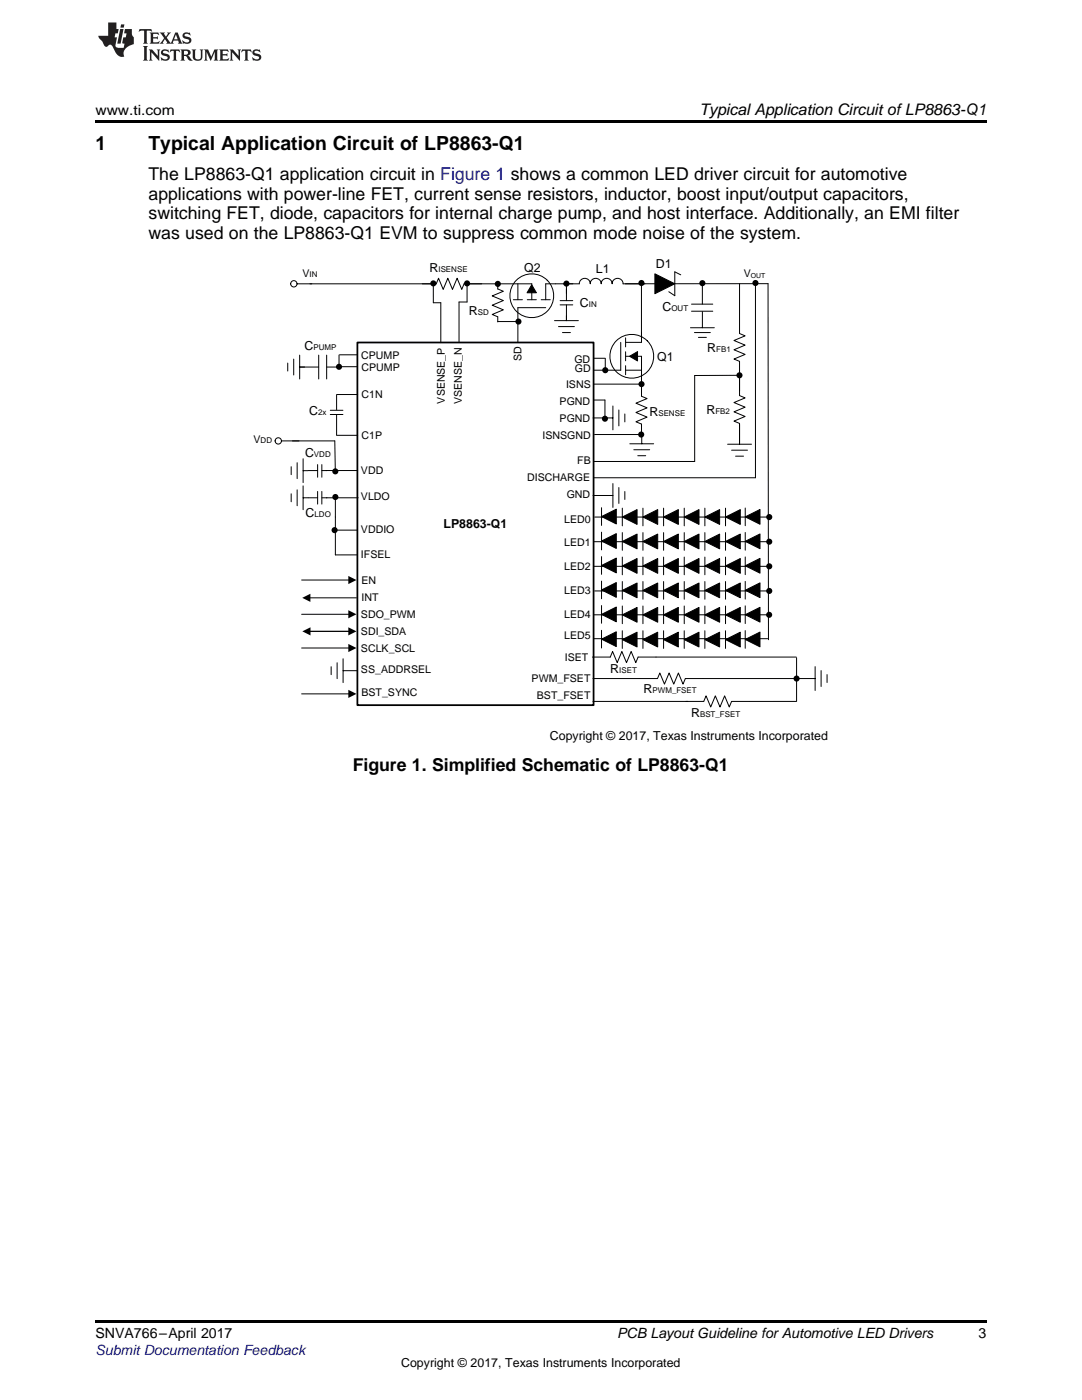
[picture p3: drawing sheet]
<svg xmlns="http://www.w3.org/2000/svg" width="216mm" height="279mm" viewBox="0 0 216 279" stroke-linecap="round" stroke-linejoin="round" font-family="sans-serif">
<path d="M19 24h177.8v.6h-177.8zM19 263.5h177.8v.6h-177.8z" fill="#000"/>
<g fill="none" stroke="#000" stroke-width=".2">
<path d="M59.3 56.6h27.7l.5-1.1 .9 2.3 1-2.3 .9 2.3 .9-2.3 .9 2.3 .5-1.2h13.5v3.2M86.5 56.6v3.8h1.5v8M93.2 56.6v3.7h-1.6v7.9M99.3 56.6v1.1l1.1 .4-2.2 1 2.2 .9-2.2 .9 2.2 .9-2.2 1 1.1 .4v1.1M99.3 56.7v.5M102.4 59.8h1.8M103.3 56.6v3.2M105.2 59.8h1.8M106.1 56.8l.9 1.6h-1.8zM108 59.8h1.8M108.9 59.8v-3.2h6.7a1.09 1.09 0 0 1 1.1-1.1 1.09 1.09 0 0 1 1.1 1.1 1.09 1.09 0 0 1 1.1-1.1 1.09 1.09 0 0 1 1.1 1.1 1.09 1.09 0 0 1 1.1-1.1 1.09 1.09 0 0 1 1 1.1 1.09 1.09 0 0 1 1.1-1.1 1.09 1.09 0 0 1 1.1 1.1h29v71.1M111.8 60h2.5"/>
<path d="M113 56.6v3.4M128 56.5v11.8h-3.2M130.7 54.6l3.9 2-3.9 2zM135.8 54.8l-1.2-.5v4.7l-1.1-.8M140.1 56.5v4.2M147.6 56.6v10l1.1 .4-2.2 1 2.2 .9-2.2 .9 2.2 .9-2.2 1 1.1 .4v6.8l1.1 .5-2.2 .9 2.2 1-2.2 .9 2.2 .9-2.2 .9 1.1 .5v4.2M150.7 56.5v38.8h-32.3M57.4 72.5v1.5M58.6 71.7v3.1M59.8 73.3h3.8M59.8 70.9v4.7M63.6 70.9v4.7"/>
<path d="M65.2 70.9v4.7M65.2 73.3h2.2M67.2 78.9v2.9M67.2 78.7h4.2M67.6 70.9v2.3M67.8 70.8h3.5M67.8 73.2h3.6M99.3 64.2h4.2M108.9 61.4h-5.6v7M110.6 64h4.8M111.4 65.2h3.2M111.8 60.8h2.5"/>
<path d="M112.2 66.4h1.6M113 60.8v3.2M118.4 76.7h9.6M118.4 79.8h2.3v3.8M118.5 71.5h2.2M120.8 71.5v2.4M123.9 68.3v5.6h-5.5M124.8 71.1h3.2v4.8M124.8 73.9h3.2M124.8 67.4v1.8M124.8 70.2v1.8M124.8 73v1.8"/>
<path d="M125.6 71.1l1.6-.9v1.8zM128 75.1v3.1M128 76.9v2.2l1.1 .4-2.2 1 2.2 .9-2.2 .9 2.2 .9-2.2 1 1.1 .4v2.4M137.8 65.4h4.7M138 62.1h4.2M138 60.7h4.2M138.6 66.4h3.1M139.4 67.3h1.5M140.2 62.2v3.2M147.6 74.9h-9v17.2h-20.2M56.2 88h10.6l.1 6.1M58.1 98.6v1.5"/>
<path d="M58.1 93.1v1.6M59.3 97.8v3.1M59.3 92.3v3.2M60.5 99.3h1M60.5 97v4.7M60.5 93.9h1M60.5 91.6v4.7M61.5 99.3h1.9M61.5 93.9h1.9M63.4 92.7v2.5M63.4 98.1v2.5M64.2 92.7v2.5"/>
<path d="M64.2 98.1v2.5M64.2 99.3h7.3M64.2 93.9h1M65 93.9h6.4M65.9 82.7h2.5M65.9 81.9h2.5M66.9 99.2v11.5h4.4M67.2 86.9h4.2M67.2 82.8v4M118.3 98.9h4M118.3 83.4h4M118.6 86.7h9.3"/>
<path d="M122.3 81v4.8M122.3 96.5v4.8M123.5 81.8v3.2M123.5 97.3v3.2M124.7 82.6v1.6M124.7 98.1v1.6M125.7 88.6h4.7M126.5 89.8h3.1M127.3 90.9h1.5M128.1 87v1.6M128.1 86.4l-.1 .1M145.2 88.7h4.7"/>
<path d="M146 89.8h3.2M146.8 91h1.6M60.2 115.8h9.5M61.7 119.3h9.4M66.8 105.8h4.5M118.4 108.1h35.1M118.4 113h35.1M118.7 117.9h34.8M118.7 103.2h34.8M120 117.7l3-1.4v2.9zM120 112.9l3-1.5v2.9zM120 108l3-1.5v2.9z"/>
<path d="M120 103.1l3-1.5v3zM120 101.3v3.6M120 106.2v3.5M120 111.1v3.5M120 116v3.5M124.2 117.8l2.9-1.4v2.9zM124.2 112.9l2.9-1.4v2.9zM124.2 108.1l2.9-1.5v2.9zM124.2 103.2l2.9-1.5v3zM124.2 101.4v3.5M124.2 106.3v3.5M124.2 111.2v3.5"/>
<path d="M124.2 116.1v3.5M128.3 117.8l2.9-1.4v2.9zM128.3 112.9l2.9-1.4v2.9zM128.3 108.1l2.9-1.5v2.9zM128.3 103.2l2.9-1.5v3zM128.3 101.4v3.5M128.3 106.3v3.5M128.3 111.2v3.5M128.3 116.1v3.5M132.4 117.8l3-1.4v2.9zM132.4 112.9l3-1.4v2.9zM132.4 108.1l3-1.5v2.9z"/>
<path d="M132.4 103.2l3-1.5v3zM132.4 101.4v3.5M132.4 106.3v3.5M132.4 111.2v3.5M132.4 116.1v3.5M136.5 117.8l3-1.4v2.9zM136.5 112.9l3-1.4v2.9zM136.5 108.1l3-1.5v2.9zM136.5 103.2l3-1.5v3zM136.5 101.4v3.5M136.5 106.3v3.5M136.5 111.2v3.5"/>
<path d="M136.5 116.1v3.5M140.6 117.8l3-1.4v2.9zM140.6 112.9l3-1.4v2.9zM140.6 108.1l3-1.5v2.9zM140.6 103.2l3-1.5v3zM140.6 101.4v3.5M140.6 106.3v3.5M140.6 111.2v3.5M140.6 116.1v3.5M144.8 117.8l2.9-1.4v2.9zM144.8 112.9l2.9-1.4v2.9zM144.8 108.1l2.9-1.5v2.9z"/>
<path d="M144.8 103.2l2.9-1.5v3zM144.8 101.4v3.5M144.8 106.3v3.5M144.8 111.2v3.5M144.8 116.1v3.5M148.7 117.8l2.9-1.5v3zM148.7 112.9l2.9-1.5v3zM148.7 108l2.9-1.4v2.9zM148.7 103.2l2.9-1.5v2.9zM148.7 101.4v3.5M148.7 106.3v3.5M148.7 111.1v3.6"/>
<path d="M148.7 116v3.6M60.2 122.6h9.5M60.2 129.3h9.5M60.2 138.5h9.5M60.8 126h9.9M66.1 133.1v1.5M67.3 132.3v3.1M68.5 131.5v4.7M68.5 133.9h2.8M118.2 131.1h3.6l.4-1.1 1 2.2 .9-2.2 .9 2.2 .9-2.2 1 2.2 .4-1.1h31.6M118.3 135.4h12.9l.5-1.1 .9 2.2 .9-2.2 .9 2.2 1-2.2 .9 2.2 .5-1.1h25.8M118.4 122.7h35.1"/>
<path d="M118.4 127.5h34.8M120 127.6l3-1.5v2.9zM120 125.8v3.5M120 122.6l3-1.5v3zM120 120.9v3.5M124.2 127.6l2.9-1.4v2.9zM124.2 125.9v3.5M124.2 122.7l2.9-1.5v3zM124.2 120.9v3.6M128.3 127.6l2.9-1.4v2.9zM128.3 122.7l2.9-1.5v3zM128.3 120.9v3.6"/>
<path d="M128.3 125.9v3.5M132.4 127.6l3-1.4v2.9zM132.4 125.9v3.5M132.4 122.7l3-1.5v3zM132.4 120.9v3.6M136.5 127.6l3-1.4v2.9zM136.5 125.9v3.5M136.5 122.7l3-1.5v3zM136.5 120.9v3.6M140.6 127.6l3-1.4v2.9zM140.6 125.9v3.5M140.6 122.7l3-1.5v3z"/>
<path d="M140.6 120.9v3.6M144.8 127.6l2.9-1.4v2.9zM144.8 125.9v3.5M144.8 122.7l2.9-1.5v3zM144.8 120.9v3.6M148.7 127.6l2.9-1.5v3zM148.7 125.8v3.6M148.7 122.7l2.9-1.5v3zM148.7 120.9v3.5M158.9 140h-12.9l-.5 1.1-.9-2.2-.9 2.2-1-2.2-.9 2.2-.9-2.2-.5 1.1h-22.1M158.9 131.3v3.9M158.9 135.4v4.6"/>
<path d="M162.6 133v4.8M163.8 133.8v3.2M165 134.6v1.6"/>
<circle cx="58.6" cy="56.6" r=".63"/>
<circle cx="106.1" cy="59" r="4.4"/>
<circle cx="126.1" cy="71.1" r="4.4"/>
<circle cx="55.5" cy="88" r=".63"/>
</g>
<path d="M71.3 68.4h47.1v72.3h-47.1z" fill="none" stroke="#000" stroke-width=".35"/>
<g fill="#000">
<path d="M106.1 56.8l.9 1.6h-1.8zM130.7 54.6l3.9 2-3.9 2zM125.6 71.1l1.6-.9v1.8zM69.5 114.9l1.6 .9-1.6 .8zM120 117.7l3-1.4v2.9zM120 112.9l3-1.5v2.9zM120 108l3-1.5v2.9zM120 103.1l3-1.5v3zM124.2 117.8l2.9-1.4v2.9zM124.2 112.9l2.9-1.4v2.9zM124.2 108.1l2.9-1.5v2.9zM124.2 103.2l2.9-1.5v3z"/>
<path d="M128.3 117.8l2.9-1.4v2.9zM128.3 112.9l2.9-1.4v2.9zM128.3 108.1l2.9-1.5v2.9zM128.3 103.2l2.9-1.5v3zM132.4 117.8l3-1.4v2.9zM132.4 112.9l3-1.4v2.9zM132.4 108.1l3-1.5v2.9zM132.4 103.2l3-1.5v3zM136.5 117.8l3-1.4v2.9zM136.5 112.9l3-1.4v2.9zM136.5 108.1l3-1.5v2.9zM136.5 103.2l3-1.5v3z"/>
<path d="M140.6 117.8l3-1.4v2.9zM140.6 112.9l3-1.4v2.9zM140.6 108.1l3-1.5v2.9zM140.6 103.2l3-1.5v3zM144.8 117.8l2.9-1.4v2.9zM144.8 112.9l2.9-1.4v2.9zM144.8 108.1l2.9-1.5v2.9zM144.8 103.2l2.9-1.5v3zM148.7 117.8l2.9-1.5v3zM148.7 112.9l2.9-1.5v3zM148.7 108l2.9-1.4v2.9zM148.7 103.2l2.9-1.5v2.9z"/>
<path d="M60.3 119.3l1.6-.8v1.6zM60.3 126l1.7-.8v1.6zM69.5 121.8l1.6 .8-1.6 .8zM69.5 125.2l1.6 .8-1.6 .8zM69.5 128.5l1.6 .8-1.6 .8zM69.5 137.7l1.6 .8-1.6 .8zM120 127.6l3-1.5v2.9zM120 122.6l3-1.5v3zM124.2 127.6l2.9-1.4v2.9zM124.2 122.7l2.9-1.5v3zM128.3 127.6l2.9-1.4v2.9zM128.3 122.7l2.9-1.5v3z"/>
<path d="M132.4 127.6l3-1.4v2.9zM132.4 122.7l3-1.5v3zM136.5 127.6l3-1.4v2.9zM136.5 122.7l3-1.5v3zM140.6 127.6l3-1.4v2.9zM140.6 122.7l3-1.5v3zM144.8 127.6l2.9-1.4v2.9zM144.8 122.7l2.9-1.5v3zM148.7 127.6l2.9-1.5v3zM148.7 122.7l2.9-1.5v3z"/>
<circle cx="86.5" cy="56.6" r=".61"/>
<circle cx="93.2" cy="56.6" r=".61"/>
<circle cx="99.3" cy="56.7" r=".61"/>
<circle cx="113" cy="56.6" r=".61"/>
<circle cx="128" cy="56.5" r=".61"/>
<circle cx="140.1" cy="56.5" r=".61"/>
<circle cx="150.7" cy="56.5" r=".61"/>
<circle cx="67.6" cy="73.2" r=".61"/>
<circle cx="103.5" cy="64.2" r=".61"/>
<circle cx="120.8" cy="73.9" r=".61"/>
<circle cx="128" cy="76.7" r=".61"/>
<circle cx="147.6" cy="74.9" r=".61"/>
<circle cx="66.9" cy="94.1" r=".61"/>
<circle cx="66.9" cy="99.2" r=".61"/>
<circle cx="120.7" cy="83.6" r=".61"/>
<circle cx="127.9" cy="86.7" r=".61"/>
<circle cx="66.8" cy="105.8" r=".61"/>
<circle cx="153.5" cy="117.9" r=".61"/>
<circle cx="153.5" cy="108.1" r=".61"/>
<circle cx="153.5" cy="113" r=".61"/>
<circle cx="153.5" cy="103.2" r=".61"/>
<circle cx="153.5" cy="122.7" r=".61"/>
<circle cx="158.9" cy="135.4" r=".61"/>
</g>
<g fill="#231f20">
<path d="M27.8 5.8l-.1 .6 .5-.3h.5l.1 .2v2.1l-.3 .3h1l-.2-.3v-2.1v-.2h.6l.4 .3-.1-.6zM29.9 6.5l.2 .4v1.5l-.2 .3h1.8l.1-.5a1.04 1.04 0 0 1-1.2 .1v-.6h.5l.4 .2v-.7l-.4 .2h-.5v-.6h.8l.3 .2-.1-.5zM31.9 6.5l.9 1.1-1 1.1h.9l-.2-.2 .4-.7 .5 .7-.2 .2h1.5l-.2-.2 .1-.4h.9l.2 .4-.2 .2h.9l-.2-.3-.7-1.9h-.5l-.9 2.1-.8-1.1 .8-1h-.8l.2 .3-.4 .5-.4-.6 .2-.2zM35.1 6.9l.4 .9h-.8zM36.6 6.6a.63 .63 0 0 0-.2 .7 .63 .63 0 0 0 .6 .4l.6 .2 .2 .2a.75 .75 0 0 1-.8 .4 .75 .75 0 0 1-.6-.5l.1 .7 .2-.1a1.11 1.11 0 0 0 1.5-.5 1.13 1.13 0 0 0-1.3-.9v-.3a1.04 1.04 0 0 1 1.1 .2l-.1-.6-.2 .1-.5-.1zM28.5 9.2l.3 .3v2.2l-.3 .4h1l-.2-.4v-2.2l.2-.3zM29.7 9.9l.2 .3v1.5l-.2 .4h.7l-.2-.4v-1.3l1.6 1.7v-1.9l.2-.3h-.7l.2 .3v.9l-1.1-1.2zM32.3 10a.62 .62 0 0 0-.2 .7 .62 .62 0 0 0 .6 .4l.6 .2 .2 .2a.76 .76 0 0 1-.8 .4 .76 .76 0 0 1-.6-.5l.1 .7 .2-.1a1.11 1.11 0 0 0 1.5-.6 1.13 1.13 0 0 0-1.3-.8v-.3a1.04 1.04 0 0 1 1.1 .1l-.1-.5-.2 .1-.5-.2zM34 9.9l-.1 .6a.61 .61 0 0 1 .7-.3l.1 1.5-.3 .4h1l-.3-.4 .1-1.5a.63 .63 0 0 1 .7 .3l-.1-.6zM36 9.9l.2 .3v1.5l-.2 .4h.9l-.2-.2v-.7l.6 .2a.76 .76 0 0 0 1.1 .6l-1-.9a.58 .58 0 0 0 .6-.6 .58 .58 0 0 0-.5-.6zM36.7 10.2l.1-.1a.45 .45 0 0 1 .6 .1 .45 .45 0 0 1 .1 .5l-.8 .2zM38.2 9.9l.2 .2a2.17 2.17 0 0 0 .4 1.9 .99 .99 0 0 0 1.6-.7v-1.1l.2-.3h-.7l.1 .2a1.92 1.92 0 0 1-.1 1.7 .6 .6 0 0 1-1-.5v-1.1l.2-.3zM40.7 9.9l.2 .3v1.5l-.2 .4h.7l-.2-.4v-1.4l.8 1.8 .9-1.8v1.4l-.2 .4h.9l-.3-.4v-1.5l.3-.3h-.8l-.6 1.4-.7-1.4zM43.7 9.9l.3 .3v1.5l-.3 .4h1.9l.1-.6a1.04 1.04 0 0 1-1.3 .2v-.6h.6l.4 .1v-.6l-.4 .2h-.6l.1-.6h.7l.4 .2-.1-.5zM45.8 9.9l.2 .3v1.5l-.2 .4h.8l-.3-.4v-1.3l1.6 1.7v-1.9l.2-.3h-.7l.2 .3v.9l-1.1-1.2zM48.3 9.9l-.1 .6a.61 .61 0 0 1 .7-.3v1.5l-.2 .4h.9l-.2-.4v-1.5a.63 .63 0 0 1 .8 .3l-.1-.6zM50.6 10a.62 .62 0 0 0-.2 .7 .62 .62 0 0 0 .6 .4l.6 .2 .1 .2a.76 .76 0 0 1-.7 .4 .76 .76 0 0 1-.6-.5l.1 .7 .1-.1a1.11 1.11 0 0 0 1.5-.6 1.13 1.13 0 0 0-1.2-.8l-.1-.3a1.04 1.04 0 0 1 1.2 .1l-.2-.5-.1 .1-.5-.2z"/>
<path d="M21.6 4.5v2.6h-2l.1 .4 .8 .9a.91 .91 0 0 0 .9 .9 .56 .56 0 0 1 .5-.4 .56 .56 0 0 1 .5 .3l.4 .8a1.53 1.53 0 0 0 2 1.3 1.54 1.54 0 0 1 1-2.1l.9-.4-.1-1.4a1.52 1.52 0 0 1-.3-1.6h-1.4l-.1 .9h.5l-.2 .8h-.5l-.2 .9v.2l.4 .1-.1 .9a1.93 1.93 0 0 1-1.6-.3l.2-1.8h-.4l.1-.8h.5l.2-.9h-.5v-1.3zM24 5.8l-.6 2.9h.7l.5-2.9zM24.2 4.9l-.2 .6h.7l.1-.6z"/>
</g>
<g font-size="3.9">
<text x="19" y="30">1</text>
<text x="29.6" y="30">Typical Application Circuit of LP8863-Q1</text>
</g>
<g font-size="3.5">
<text x="29.6" y="36">The LP8863-Q1 application circuit in Figure 1 shows a common LED driver circuit for automotive</text>
<text x="29.6" y="39.9">applications with power-line FET, current sense resistors, inductor, boost input/output capacitors,</text>
<text x="29.6" y="43.7">switching FET, diode, capacitors for internal charge pump, and host interface. Additionally, an EMI filter</text>
<text x="29.6" y="47.6">was used on the LP8863-Q1 EVM to suppress common mode noise of the system.</text>
<text x="70.4" y="153.8">Figure 1. Simplified Schematic of LP8863-Q1</text>
</g>
<text font-size="3.2" x="139.6" y="23">Typical Application Circuit ofLP8863-Q1</text>
<g font-size="2.8">
<text x="19" y="23">www.ti.com</text>
<text x="19" y="267.1">SNVA766–April 2017</text>
<text x="123.2" y="267.1">PCB Layout Guideline for Automotive LED Drivers</text>
<text x="195.3" y="267">3</text>
</g>
<text font-size="2.8" fill="#00f" x="19" y="270.4">Submit Documentation Feedback</text>
<g font-size="2.5">
<text x="130.8" y="53.6">D1</text>
<text x="85.7" y="54.2">R</text>
<text x="104.6" y="54.2">Q2</text>
<text x="118.9" y="54.5">L1</text>
<text x="93.6" y="62.9">R</text>
<text x="115.7" y="61.4">C</text>
<text x="132.2" y="62.1">C</text>
<text x="60.8" y="69.9">C</text>
<text x="141.1" y="70.2">R</text>
<text x="131.1" y="72.1">Q1</text>
<text x="61.7" y="82.8">C</text>
<text x="129.6" y="83">R</text>
<text x="141" y="82.6">R</text>
<text x="60.9" y="91.3">C</text>
<text x="61" y="103.2">C</text>
<text x="88.5" y="105.3">LP8863-Q1</text>
<text x="121.8" y="134.4">R</text>
<text x="128.4" y="138.3">R</text>
<text x="137.9" y="143.1">R</text>
<text x="109.7" y="147.6">Copyright © 2017, Texas Instruments Incorporated</text>
<text x="80" y="272.7">Copyright © 2017, Texas Instruments Incorporated</text>
</g>
<g font-size="2.1">
<text x="60.3" y="55.3">V</text>
<text x="148.4" y="55.2">V</text>
<text x="72.1" y="71.6">CPUMP</text>
<text x="72.1" y="74.1">CPUMP</text>
<text x="104.1" y="72.1" transform="rotate(-90 104.1 72.1)">SD</text>
<text x="112.9" y="77.5">ISNS</text>
<text x="114.6" y="72.4">GD</text>
<text x="114.7" y="74.3">GD</text>
<text x="72.1" y="79.4">C1N</text>
<text x="88.8" y="80.5" transform="rotate(-90 88.8 80.5)">VSENSE_P</text>
<text x="92.1" y="80.7" transform="rotate(-90 92.1 80.7)">VSENSE_N</text>
<text x="111.7" y="80.8">PGND</text>
<text x="50.6" y="88.4">V</text>
<text x="72.1" y="87.5">C1P</text>
<text x="108.2" y="87.6">ISNSGND</text>
<text x="111.7" y="84.2">PGND</text>
<text x="72" y="94.7">VDD</text>
<text x="115.2" y="92.7">FB</text>
<text x="72" y="99.7">VLDO</text>
<text x="105.2" y="96.1">DISCHARGE</text>
<text x="113.1" y="99.4">GND</text>
<text x="72" y="106.5">VDDIO</text>
<text x="112.6" y="104.4">LED0</text>
<text x="72" y="111.4">IFSEL</text>
<text x="112.6" y="109">LED1</text>
<text x="112.6" y="113.8">LED2</text>
<text x="72.1" y="116.6">EN</text>
<text x="72.1" y="119.9">INT</text>
<text x="112.6" y="118.6">LED3</text>
<text x="72" y="123.3">SDO_PWM</text>
<text x="112.6" y="123.4">LED4</text>
<text x="72" y="126.7">SDI_SDA</text>
<text x="72" y="130">SCLK_SCL</text>
<text x="112.6" y="127.6">LED5</text>
<text x="112.7" y="131.9">ISET</text>
<text x="72" y="134.3">SS_ADDRSEL</text>
<text x="106.1" y="136.2">PWM_FSET</text>
<text x="72.1" y="138.9">BST_SYNC</text>
<text x="107.1" y="139.5">BST_FSET</text>
</g>
<g font-size="1.6">
<text x="61.8" y="55.3">IN</text>
<text x="87.5" y="54.2">ISENSE</text>
<text x="95.4" y="62.9">SD</text>
<text x="117.5" y="61.4">IN</text>
<text x="134" y="62.1">OUT</text>
<text x="62.5" y="69.9">PUMP</text>
<text x="142.9" y="70.2">FB1</text>
<text x="63.5" y="82.8">2x</text>
<text x="131.4" y="83">SENSE</text>
<text x="142.7" y="82.6">FB2</text>
<text x="52" y="88.4">DD</text>
<text x="62.6" y="91.3">VDD</text>
<text x="62.8" y="103.2">LDO</text>
<text x="123.6" y="134.4">ISET</text>
<text x="130.2" y="138.3">PWM_FSET</text>
<text x="139.7" y="143.1">BST_FSET</text>
</g>
<text font-size="1.4" x="149.8" y="55.5">OUT</text>
</svg>
